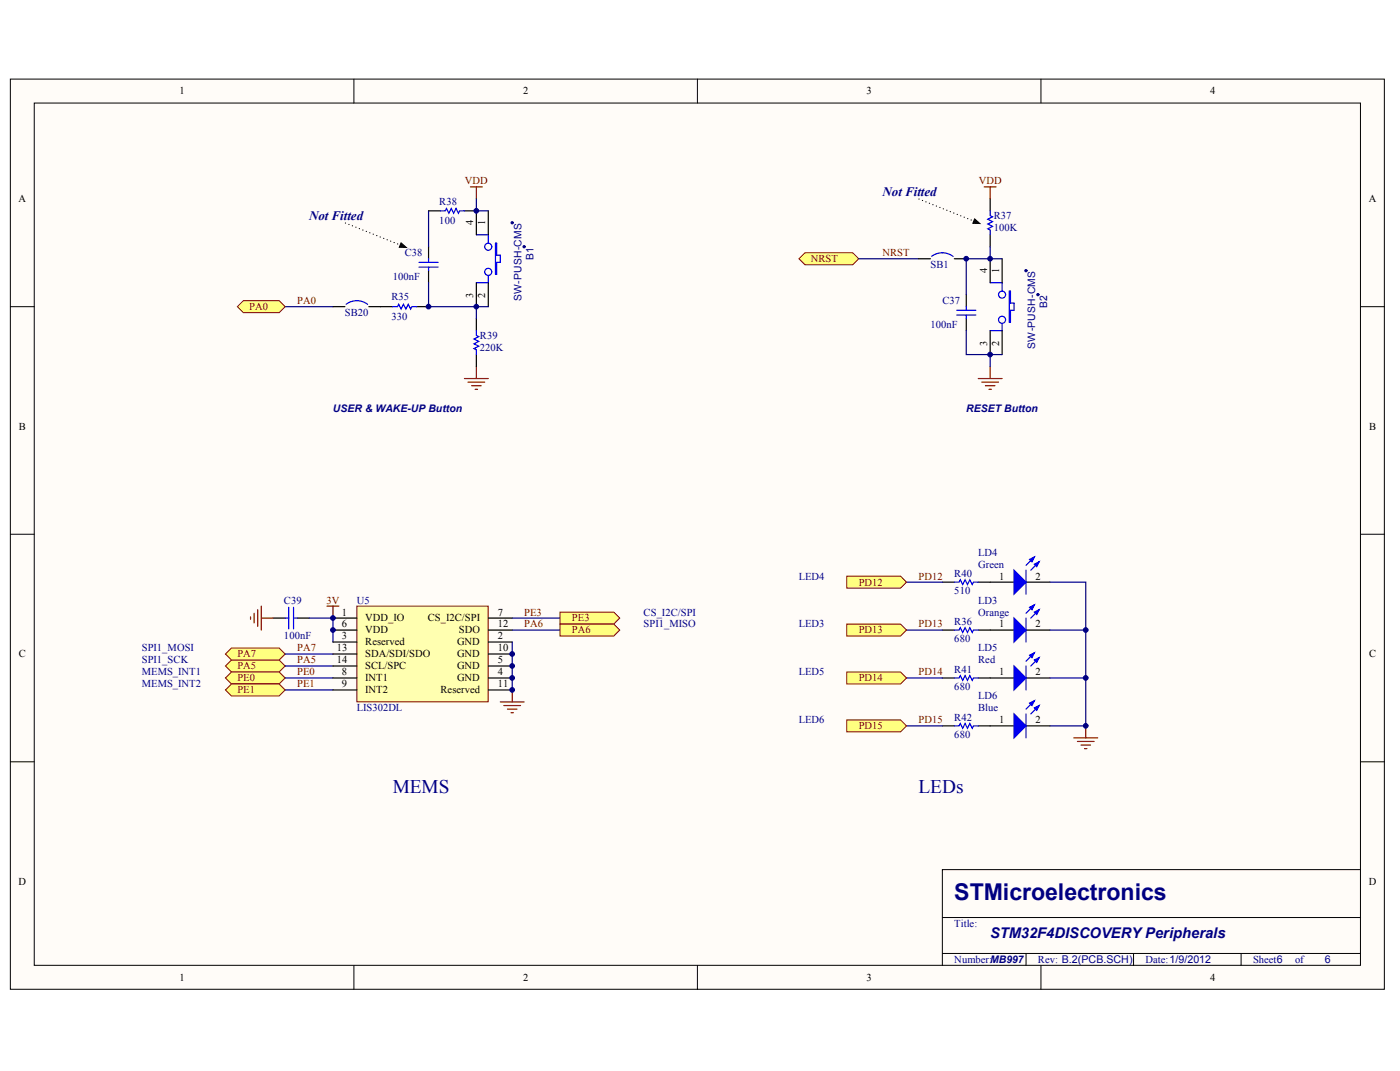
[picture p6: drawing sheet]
<svg xmlns="http://www.w3.org/2000/svg" width="271mm" height="207mm" viewBox="0 0 271 207" stroke-linecap="round" stroke-linejoin="round" font-family="sans-serif">
<g fill="#fffcf8" stroke="#000" stroke-width=".19">
<path d="M2 15.3h265.9v176h-265.9z"/>
<path d="M6.6 19.9h256.7v166.7h-256.7z"/>
</g>
<g fill="none" stroke="#000" stroke-width=".19">
<path d="M68.5 15.3v4.6M135 15.3v4.6M201.4 15.3v4.6M2 59.3h4.6M263.3 59.3h4.6M2 103.3h4.6M263.3 103.3h4.6M2 147.3h4.6M263.3 147.3h4.6M182.4 177.4h80.9M263.3 168.1h-80.9v18.6M68.5 186.7v4.6"/>
<path d="M135 186.7v4.6M182.4 184.4h80.9M198.6 184.4v2.3M201.4 186.7v4.6M219.4 184.4v2.3M240.2 184.4v2.3"/>
</g>
<path d="M182.4 112.6h2.3M189.3 112.6h6.9M198.6 112.6h4.6M182.4 131.1h2.3M182.4 121.8h2.3M189.3 131.1h6.9M189.3 121.8h6.9M198.6 131.1h4.6M198.6 121.8h4.6M182.4 140.4h2.3M189.3 140.4h6.9M198.6 140.4h4.6" fill="none" stroke="#000" stroke-width=".23"/>
<g fill="#00f" stroke="#00f" stroke-width=".23">
<path d="M196.2 128.8l2.4 2.3-2.4 2.3z"/>
<path d="M200.2 127.6l.9-.4-.5 .9z"/>
<path d="M199.3 126.7l.9-.5-.5 1z"/>
<path d="M196.2 119.5l2.4 2.3-2.4 2.3z"/>
<path d="M200.2 118.4l.9-.5-.5 .9z"/>
<path d="M199.3 117.4l.9-.4-.5 .9z"/>
<path d="M196.2 138l2.4 2.4-2.4 2.3z"/>
<path d="M200.2 136.9l.9-.5-.5 .9z"/>
<path d="M199.3 136l.9-.5-.5 .9z"/>
<path d="M196.2 110.2l2.4 2.4-2.4 2.3z"/>
<path d="M200.2 109.1l.9-.5-.5 1z"/>
<path d="M199.3 108.2l.9-.5-.5 .9z"/>
</g>
<g fill="none" stroke="#00f" stroke-width=".23">
<path d="M184.7 112.6h.9l.2-.5 .5 .9 .5-.9 .4 .9 .5-.9 .5 .9 .2-.4h.9M198.6 110.2v4.7M198.6 119.5v4.6M200.2 117l-1.6 1.6M200.2 107.7l-1.6 1.6M201.1 117.9l-1.6 1.6M201.1 108.6l-1.6 1.6M184.7 121.8h.9l.2-.4 .5 .9 .5-.9 .4 .9 .5-.9 .5 .9 .2-.5h.9M184.7 131.1h.9l.2-.5 .5 1 .5-1 .4 1 .5-1 .5 1 .2-.5h.9M198.6 128.8v4.6M198.6 138v4.7M200.2 126.2l-1.6 1.6"/>
<path d="M200.2 135.5l-1.6 1.6M201.1 127.2l-1.6 1.6M201.1 136.4l-1.6 1.6M184.7 140.4h.9l.2-.5 .5 .9 .5-.9 .4 .9 .5-.9 .5 .9 .2-.4h.9"/>
</g>
<path d="M175.4 112.6h7M203.2 112.6h6.9v27.8h-6.9M175.4 121.8h7M175.4 131.1h7M203.2 121.8h6.9M203.2 131.1h6.9M175.4 140.4h7" fill="none" stroke="#000080" stroke-width=".23"/>
<path d="M207.8 142.7h4.6M208.5 143.4h3.2M209.2 144.1h1.8M209.9 144.8h.5M210.1 140.4v2.3" fill="none" stroke="#800000" stroke-width=".23"/>
<path d="M163.9 111.4h10.4l1.1 1.2-1.1 1.1h-10.4z" fill-rule="evenodd" fill="#ffff80" stroke="#800000" stroke-width=".19"/>
<path d="M91 36.1h2.3M92.2 36.1v2.4M89.9 73.2h4.6M90.6 73.9h3.2M91.3 74.6h1.8M92 75.3h.4M92.2 70.9v2.3" fill="none" stroke="#800000" stroke-width=".23"/>
<path d="M64.4 59.3h2.4M71.4 59.3h2.3M82.9 47.7v2.3M82.9 52.3v2.4M92.2 40.8v4.6M94.5 40.8v4.6M92.2 61.6v2.3M92.2 68.6v2.3" fill="none" stroke="#000" stroke-width=".23"/>
<g fill="none" stroke="#00f" stroke-width=".23">
<path d="M67 58.8a3.5 3.5 0 0 1 4.1 0M81.1 50.7h3.7M81.1 51.7h3.7M82.9 50v.7M82.9 51.7v.6M92.2 45.4h2.3v1.6M95.9 53v-6h.2v2.3h.7v1.4h-.7v2.3M92.2 63.9v1l.4 .2-.9 .4 .9 .5-.9 .5 .9 .4-.9 .5 .5 .2v1"/>
<circle cx="94.5" cy="47.7" r=".68"/>
<circle cx="94.5" cy="52.6" r=".68"/>
</g>
<path d="M55.2 59.3h9.2M82.9 54.7v4.6h9.3M82.9 40.8v6.9M94.5 59.3h-2.3v2.3" fill="none" stroke="#000080" stroke-width=".23"/>
<g fill="#000080" stroke="#000080" stroke-width=".19">
<circle cx="101.4" cy="47.7" r=".22"/>
<circle cx="99.1" cy="43.1" r=".22"/>
</g>
<path d="M47.1 58.1h6.9l1.2 1.2-1.2 1.2h-6.9l-1.2-1.2z" fill-rule="evenodd" fill="#ffff80" stroke="#800000" stroke-width=".19"/>
<path d="M73.7 59.3h2.3M80.6 59.3h2.3M82.9 40.8h2.3M89.9 40.8h2.3" fill="none" stroke="#000" stroke-width=".23"/>
<path d="M76 59.3h.9l.3-.5 .4 1 .5-1 .4 1 .5-1 .5 1 .2-.5h.9M85.2 40.8h1l.2-.5 .5 .9 .4-.9 .5 .9 .5-.9 .4 .9 .2-.4h1" fill="none" stroke="#00f" stroke-width=".23"/>
<path d="M92.2 38.5v2.3h2.3" fill="none" stroke="#000080" stroke-width=".23"/>
<path d="M155.8 48.9h9.2l1.2 1.1-1.2 1.2h-9.2l-1.2-1.2z" fill-rule="evenodd" fill="#ffff80" stroke="#800000" stroke-width=".19"/>
<path d="M190.5 36.1h2.3M191.6 36.1v2.4M189.3 73.2h4.6M190 73.9h3.2M190.7 74.6h1.8M191.4 75.3h.5M191.6 70.9v2.3" fill="none" stroke="#800000" stroke-width=".23"/>
<path d="M191.6 38.5v2.3M177.7 50h2.4M184.7 50h2.3M187 57v2.3M191.6 45.4v2.3M191.6 50v4.7M193.9 50v4.7M187 61.6v2.3" fill="none" stroke="#000" stroke-width=".23"/>
<g fill="none" stroke="#00f" stroke-width=".23">
<path d="M180.3 49.6a3.5 3.5 0 0 1 4.1 0M185.1 60h3.7M187 59.3v.7M191.6 40.8v.9l.5 .2-.9 .5 .9 .5-.9 .4 .9 .5-.9 .4 .4 .3v.9M191.6 54.7h2.3v1.6M185.1 60.9h3.7M187 60.9v.7M195.3 62.3v-6h.3v2.3h.6v1.4h-.6v2.3"/>
<circle cx="193.9" cy="57" r=".68"/>
<circle cx="193.9" cy="61.8" r=".68"/>
</g>
<path d="M166.2 50h11.5M191.6 47.7v2.3M193.9 50h-6.9v7M187 63.9v4.7h4.6M193.9 68.6h-2.3v2.3" fill="none" stroke="#000080" stroke-width=".23"/>
<g fill="#000080" stroke="#000080" stroke-width=".19">
<circle cx="200.9" cy="57" r=".22"/>
<circle cx="198.5" cy="52.3" r=".22"/>
</g>
<path d="M189.3 43.1l-11.6-4.6" fill="none" stroke="#000" stroke-width=".23" stroke-dasharray="0 .7"/>
<path d="M188.6 42.3l1 .9h-1.3z" fill="#000" stroke="#000" stroke-width=".19"/>
<g fill="#ffff80" stroke="#800000" stroke-width=".19">
<path d="M163.9 120.7h10.4l1.1 1.1-1.1 1.2h-10.4z" fill-rule="evenodd"/>
<path d="M163.9 129.9h10.4l1.1 1.2-1.1 1.1h-10.4z" fill-rule="evenodd"/>
<path d="M163.9 139.2h10.4l1.1 1.2-1.1 1.1h-10.4z" fill-rule="evenodd"/>
<path d="M44.8 127.6h9.2l1.2 1.2-1.2 1.1h-9.2l-1.2-1.1z" fill-rule="evenodd"/>
<path d="M44.8 125.3h9.2l1.2 1.2-1.2 1.1h-9.2l-1.2-1.1z" fill-rule="evenodd"/>
<path d="M44.8 129.9h9.2l1.2 1.2-1.2 1.1h-9.2l-1.2-1.1z" fill-rule="evenodd"/>
</g>
<path d="M48.5 119.3v.4M49.2 118.6v1.8M49.9 117.9v3.2M50.6 117.2v4.6M50.6 119.5h2.3M63.3 117.2h2.3M64.4 117.2v2.3" fill="none" stroke="#800000" stroke-width=".23"/>
<path d="M59.8 119.5h4.6v4.6M55.2 126.5h9.2M55.2 128.8h9.2M55.2 131.1h9.2M55.2 133.4h9.2" fill="none" stroke="#000080" stroke-width=".23"/>
<path d="M52.9 119.5h2.3M57.5 119.5h2.3" fill="none" stroke="#000" stroke-width=".23"/>
<path d="M55.2 119.5h.7M55.9 117.4v4.2M56.8 119.5h.7M56.8 117.4v4.2" fill="none" stroke="#00f" stroke-width=".23"/>
<path d="M44.8 132.2h9.2l1.2 1.2-1.2 1.2h-9.2l-1.2-1.2z" fill-rule="evenodd" fill="#ffff80" stroke="#800000" stroke-width=".19"/>
<path d="M99.1 119.5h9.3M99.1 124.1v9.3M99.1 121.8h9.3" fill="none" stroke="#000080" stroke-width=".23"/>
<path d="M96.8 135.7h4.6M97.5 136.4h3.2M98.2 137.1h1.8M98.9 137.8h.5M99.1 133.4v2.3" fill="none" stroke="#800000" stroke-width=".23"/>
<g fill="#ffff80" stroke="#800000" stroke-width=".19">
<path d="M108.4 118.4h10.4l1.1 1.1-1.1 1.2h-10.4z" fill-rule="evenodd"/>
<path d="M108.4 120.7h10.4l1.1 1.1-1.1 1.2h-10.4z" fill-rule="evenodd"/>
</g>
<path d="M78.3 47.7l-11.5-4.6" fill="none" stroke="#000" stroke-width=".23" stroke-dasharray="0 .7"/>
<path d="M77.6 47l1 .9-1.3-.1z" fill="#000" stroke="#000" stroke-width=".19"/>
<path d="M69.1 117.2h25.4v18.5h-25.4z" fill="#ffffb0" stroke="#800000" stroke-width=".19"/>
<g fill="none" stroke="#000" stroke-width=".23">
<path d="M64.4 119.5h4.7M94.5 119.5h4.6M64.4 124.1h4.7M64.4 131.1h4.7M64.4 128.8h4.7M64.4 121.8h4.7M64.4 133.4h4.7M64.4 126.5h4.7M94.5 124.1h4.6M94.5 131.1h4.6M94.5 128.8h4.6M94.5 121.8h4.6"/>
<path d="M94.5 133.4h4.6M94.5 126.5h4.6"/>
</g>
<g fill="#000080" stroke="#000080" stroke-width=".19">
<circle cx="64.4" cy="121.8" r=".45"/>
<circle cx="64.4" cy="119.5" r=".45"/>
<circle cx="82.9" cy="59.3" r=".45"/>
<circle cx="92.2" cy="59.3" r=".45"/>
<circle cx="92.2" cy="40.8" r=".45"/>
<circle cx="99.1" cy="133.4" r=".45"/>
<circle cx="99.1" cy="131.1" r=".45"/>
<circle cx="99.1" cy="128.8" r=".45"/>
<circle cx="99.1" cy="126.4" r=".45"/>
<circle cx="187" cy="50" r=".45"/>
<circle cx="191.6" cy="68.5" r=".45"/>
<circle cx="191.6" cy="50" r=".45"/>
<circle cx="210.1" cy="140.3" r=".45"/>
<circle cx="210.1" cy="131.1" r=".45"/>
<circle cx="210.1" cy="121.8" r=".45"/>
</g>
<text font-size="5.6" x="193.3" y="67.4">PIB202</text>
<text font-size="5.3" x="93.8" y="58">PIB102</text>
<text font-size="4.5" fill="#000080" x="184.7" y="174">STMicroelectronics</text>
<g font-size="3.7" fill="#000080">
<text x="76" y="153.4">MEMS</text>
<text x="177.7" y="153.4">LEDs</text>
</g>
<text font-size="2.8" fill="#000080" x="191.6" y="181.4">STM32F4DISCOVERY Peripherals</text>
<g font-size="2.5" fill="#000080">
<text x="170.8" y="37.9">Not Fitted</text>
<text x="59.8" y="42.5">Not Fitted</text>
</g>
<text font-size="2.1" fill="#000080" x="256.4" y="186.2">6</text>
<g font-size="2">
<text x="34.7" y="18.3">1</text>
<text x="101.2" y="18.3">2</text>
<text x="167.7" y="18.3">3</text>
<text x="234.2" y="18.3">4</text>
<text x="3.6" y="39.1">A</text>
<text x="264.9" y="39.1">A</text>
<text x="91.6" y="43.5" transform="rotate(-90 91.6 43.5)">4</text>
<text x="93.9" y="43.5" transform="rotate(-90 93.9 43.5)">1</text>
<text x="191" y="52.8" transform="rotate(-90 191 52.8)">4</text>
<text x="193.3" y="52.8" transform="rotate(-90 193.3 52.8)">1</text>
<text x="91.6" y="57.6" transform="rotate(-90 91.6 57.6)">3</text>
<text x="93.9" y="57.6" transform="rotate(-90 93.9 57.6)">2</text>
<text x="191" y="66.8" transform="rotate(-90 191 66.8)">3</text>
<text x="193.3" y="66.8" transform="rotate(-90 193.3 66.8)">2</text>
<text x="3.6" y="83.1">B</text>
<text x="264.9" y="83.1">B</text>
<text x="193.4" y="112.1">1</text>
<text x="200.4" y="112.1">2</text>
<text x="66.2" y="119">1</text>
<text x="96.3" y="119">7</text>
<text x="65.2" y="126">13</text>
<text x="66.2" y="123.6">3</text>
<text x="66.2" y="121.3">6</text>
<text x="70.7" y="120.2">VDD_IO</text>
<text x="70.7" y="124.8">Reserved</text>
<text x="70.7" y="122.5">VDD</text>
<text x="82.8" y="120.2">CS_I2C/SPI</text>
<text x="88.4" y="124.8">GND</text>
<text x="88.8" y="122.5">SDO</text>
<text x="96.3" y="123.6">2</text>
<text x="96.3" y="126">10</text>
<text x="96.3" y="121.3">12</text>
<text x="193.4" y="121.3">1</text>
<text x="200.4" y="121.3">2</text>
<text x="3.6" y="127.1">C</text>
<text x="65.2" y="128.3">14</text>
<text x="66.2" y="130.6">8</text>
<text x="70.7" y="131.7">INT1</text>
<text x="70.7" y="127.1">SDA/SDI/SDO</text>
<text x="70.7" y="129.4">SCL/SPC</text>
<text x="88.4" y="131.7">GND</text>
<text x="88.4" y="129.4">GND</text>
<text x="88.4" y="127.1">GND</text>
<text x="96.3" y="130.6">4</text>
<text x="96.3" y="128.3">5</text>
<text x="193.4" y="130.6">1</text>
<text x="200.4" y="130.6">2</text>
<text x="264.9" y="127.1">C</text>
<text x="66.2" y="132.9">9</text>
<text x="70.7" y="134.1">INT2</text>
<text x="85.2" y="134.1">Reserved</text>
<text x="96.3" y="132.9">11</text>
<text x="193.4" y="139.9">1</text>
<text x="200.4" y="139.9">2</text>
<text x="3.6" y="171.1">D</text>
<text x="264.9" y="171.1">D</text>
<text x="34.7" y="189.6">1</text>
<text x="101.2" y="189.6">2</text>
<text x="167.7" y="189.6">3</text>
<text x="234.2" y="189.6">4</text>
</g>
<g font-size="2" fill="#800000">
<text x="90" y="35.6">VDD</text>
<text x="189.4" y="35.6">VDD</text>
<text x="156.9" y="50.7">NRST</text>
<text x="170.8" y="49.5">NRST</text>
<text x="48.3" y="60">PA0</text>
<text x="57.5" y="58.8">PA0</text>
<text x="166.2" y="113.2">PD12</text>
<text x="177.7" y="112.1">PD12</text>
<text x="63.2" y="116.7">3V</text>
<text x="101.4" y="119">PE3</text>
<text x="57.5" y="126">PA7</text>
<text x="101.4" y="121.3">PA6</text>
<text x="110.7" y="120.2">PE3</text>
<text x="110.7" y="122.5">PA6</text>
<text x="166.2" y="122.5">PD13</text>
<text x="177.7" y="121.3">PD13</text>
<text x="45.9" y="129.4">PA5</text>
<text x="45.9" y="127.1">PA7</text>
<text x="45.9" y="131.7">PE0</text>
<text x="57.5" y="128.3">PA5</text>
<text x="57.5" y="130.6">PE0</text>
<text x="166.2" y="131.7">PD14</text>
<text x="177.7" y="130.6">PD14</text>
<text x="45.9" y="134.1">PE1</text>
<text x="57.5" y="132.9">PE1</text>
<text x="166.2" y="141">PD15</text>
<text x="177.7" y="139.9">PD15</text>
</g>
<g font-size="2" fill="#000080">
<text x="85" y="39.6">R38</text>
<text x="85" y="43.3">100</text>
<text x="192.3" y="42.4">R37</text>
<text x="192.3" y="44.7">100K</text>
<text x="78.3" y="49.5">C38</text>
<text x="103.2" y="50.3" transform="rotate(-90 103.2 50.3)">B1</text>
<text x="180.1" y="51.8">SB1</text>
<text x="75.8" y="58.1">R35</text>
<text x="76" y="54.2">100nF</text>
<text x="100.9" y="58.2" transform="rotate(-90 100.9 58.2)">SW-PUSH-CMS</text>
<text x="182.4" y="58.8">C37</text>
<text x="202.6" y="59.5" transform="rotate(-90 202.6 59.5)">B2</text>
<text x="66.8" y="61.1">SB20</text>
<text x="75.8" y="61.8">330</text>
<text x="92.9" y="65.5">R39</text>
<text x="180.1" y="63.4">100nF</text>
<text x="92.9" y="67.8">220K</text>
<text x="200.3" y="67.4" transform="rotate(-90 200.3 67.4)">SW-PUSH-CMS</text>
<text x="64.4" y="79.6">USER &amp; WAKE-UP Button</text>
<text x="187" y="79.6">RESET Button</text>
<text x="189.3" y="107.4">LD4</text>
<text x="154.6" y="112.1">LED4</text>
<text x="184.7" y="111.6">R40</text>
<text x="189.3" y="109.7">Green</text>
<text x="55" y="116.7">C39</text>
<text x="69.1" y="116.7">U5</text>
<text x="124.6" y="119">CS_I2C/SPI</text>
<text x="184.7" y="114.8">510</text>
<text x="189.3" y="116.7">LD3</text>
<text x="189.3" y="119">Orange</text>
<text x="27.4" y="126">SPI1_MOSI</text>
<text x="55" y="123.6">100nF</text>
<text x="124.6" y="121.3">SPI1_MISO</text>
<text x="154.6" y="121.3">LED3</text>
<text x="184.7" y="120.9">R36</text>
<text x="184.7" y="124.1">680</text>
<text x="189.3" y="126">LD5</text>
<text x="27.4" y="128.3">SPI1_SCK</text>
<text x="27.4" y="130.6">MEMS_INT1</text>
<text x="154.6" y="130.6">LED5</text>
<text x="184.7" y="130.1">R41</text>
<text x="189.3" y="128.3">Red</text>
<text x="27.4" y="132.9">MEMS_INT2</text>
<text x="69.1" y="137.5">LIS302DL</text>
<text x="184.7" y="133.4">680</text>
<text x="189.3" y="135.2">LD6</text>
<text x="189.3" y="137.5">Blue</text>
<text x="154.6" y="139.9">LED6</text>
<text x="184.7" y="139.4">R42</text>
<text x="184.7" y="142.6">680</text>
<text x="184.7" y="179.2">Title:</text>
<text x="184.7" y="186.2">Number:MB997</text>
<text x="200.9" y="186.2">Rev: B.2(PCB.SCH)</text>
<text x="221.7" y="186.2">Date:1/9/2012</text>
<text x="242.5" y="186.2">Sheet6</text>
<text x="250.6" y="186.2">of</text>
</g>
</svg>
